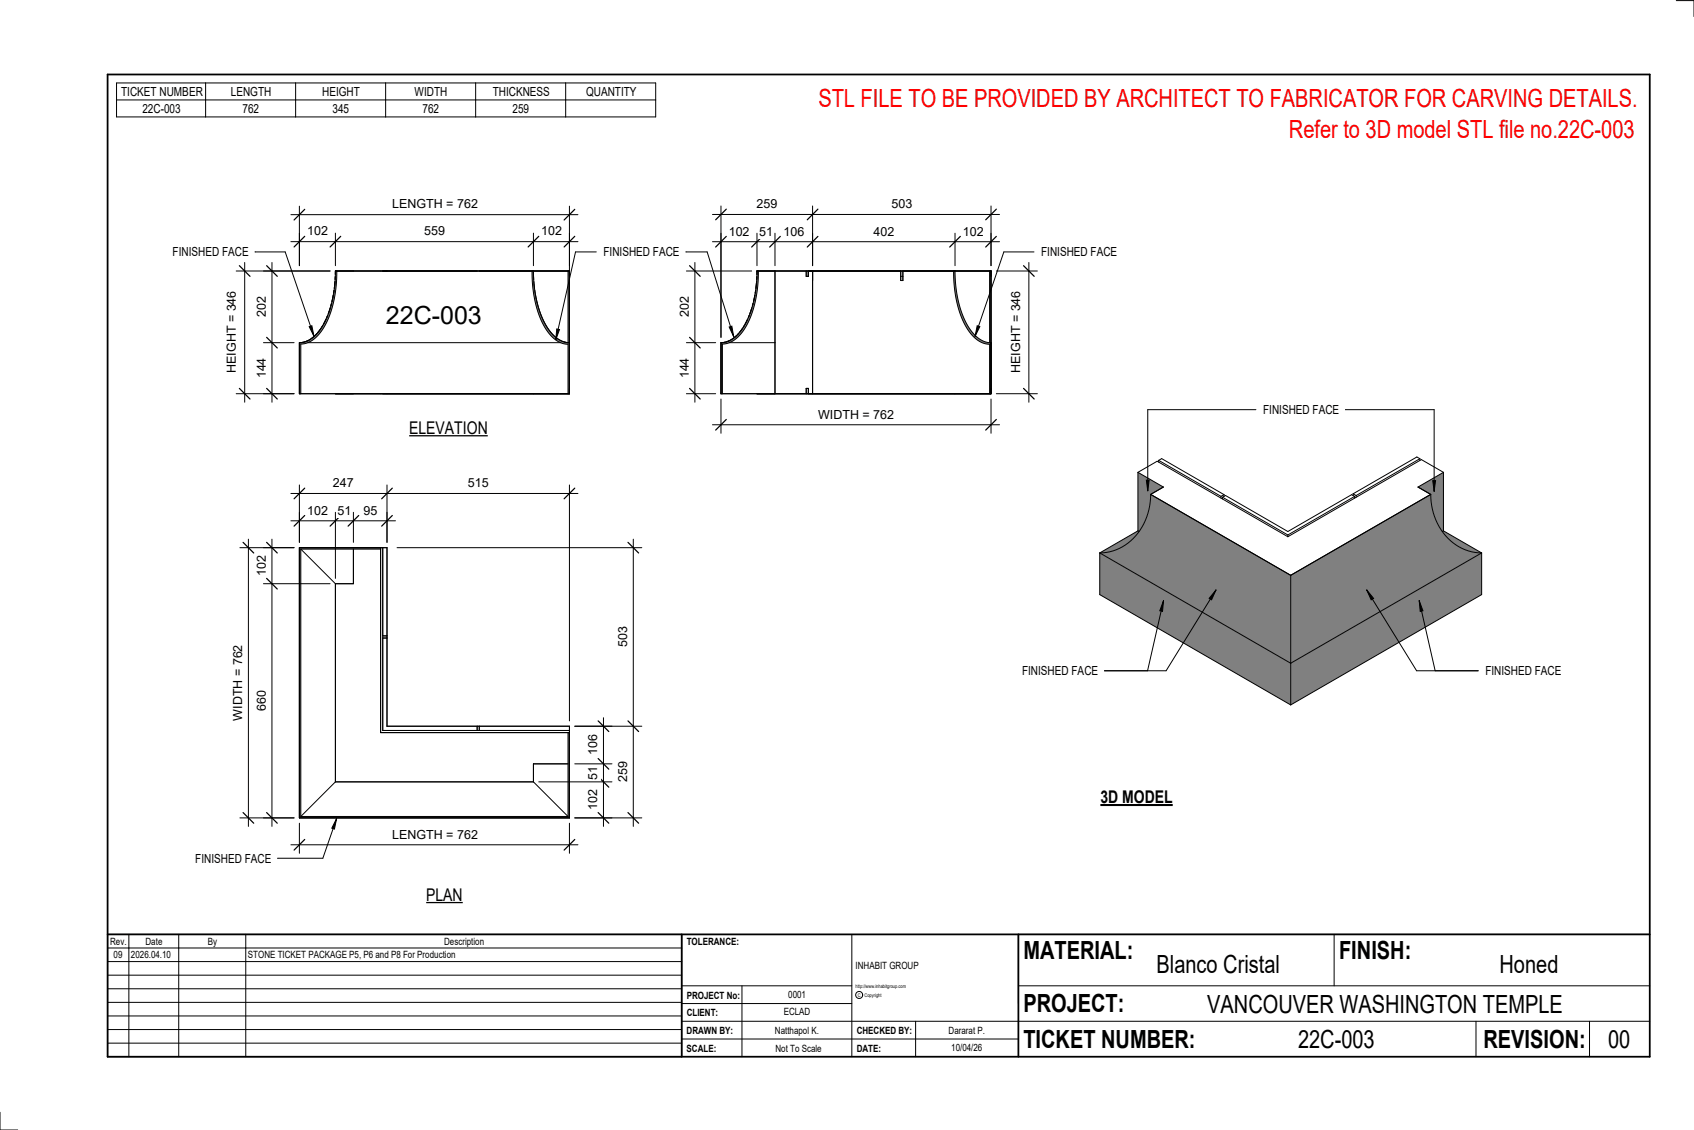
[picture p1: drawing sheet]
<svg xmlns="http://www.w3.org/2000/svg" width="914mm" height="610mm" viewBox="0 0 914 610" stroke-linecap="round" stroke-linejoin="round" font-family="sans-serif">
<g fill="#808080">
<path d="M779 287v-1l21 12a26 26 0 0 1-21-11z"/>
<path d="M697 358l103-60v23l-103 59z"/>
<path d="M697 310l75-43a30 30 0 0 0 28 31l-103 60z"/>
<path d="M594 298l103 60v22l-103-59z"/>
<path d="M621 267l76 43v48l-103-60a30 30 0 0 0 27-31z"/>
<path d="M594 298l20-12 1 1a26 26 0 0 1-21 11z"/>
<path d="M765 263l14-8v31v1a34 34 0 0 1-7-20z"/>
<path d="M614 255l14 8-7 4a34 34 0 0 1-6 20l-1-1z"/>
</g>
<g fill="none" stroke="#000" stroke-width=".54">
<path d="M614 255l14 8-7 4M614 255l11-6 70 41M614 255v31M625 248l2-1 34 20M625 248l34 20M625 248v1M766 247h-1l-35 19M766 247l-34 20M766 247v1M779 255l-14 8 7 4M779 255l-12-7-72 42M779 255v31"/>
<path d="M621 267a30 30 0 0 1-27 31M621 267l76 43M659 268v1M660 268l35 21M660 268v1M661 267l-2 1M661 267v1M730 266l2 1M730 266v1M731 268l-1-1-35 20-33-20-2 1M731 268l-36 21M731 268v1"/>
<path d="M732 267v1M772 267a30 30 0 0 0 28 31M772 267l-75 43M594 298v23l103 59M594 298l103 60M614 286l1 1M614 286l-20 12M695 289v1M779 286v1M779 286l21 12M800 298v23l-103 59M800 298l-103 60"/>
<path d="M697 310v48M697 358v22"/>
</g>
<g fill="#7c7c7c">
<path d="M534 146h1v39h-1z"/>
<path d="M409 146a51 51 0 0 1-12 35 12 12 0 0 1-8 4v27h1v-26a17 17 0 0 0 14-12 64 64 0 0 0 5-28zM515 146a52 52 0 0 0 11 36 12 12 0 0 0 8 4v26h1v-27a18 18 0 0 1-14-13l-4-9-1-9v-8z"/>
</g>
<g fill="none" stroke="#000" stroke-width=".54">
<path d="M407 159v4M408 157v1M408 152v4M409 149l-1 2M409 146a51 51 0 0 1-12 35 12 12 0 0 1-8 4M409 146h126v66h-146v-27M409 146v2M409 146a52 52 0 0 1-11 36 12 12 0 0 1-8 4v26M435 146v3h1v-3M439 146v66M486 149h1M486 146v5h1v-5"/>
<path d="M515 146a52 52 0 0 0 11 36 12 12 0 0 0 8 4v26M516 146a51 51 0 0 0 11 35 12 12 0 0 0 8 4M534 146v39h1M399 180l-1 1M401 177l-2 3M402 176l-1 1M404 172l-2 3M404 170v1M406 166l-1 3M406 164v1M390 185h-1M391 185h.1"/>
<path d="M394 185h24v-39v66M394 184h-2M395 183h-1M398 181l-2 2M435 212v-2h1v2"/>
</g>
<g fill="#7c7c7c">
<path d="M307 146v39z"/>
<path d="M287 146a52 52 0 0 0 11 36 12 12 0 0 0 9 4v26v-27a18 18 0 0 1-14-13l-3-9-2-9v-8zM181 146a51 51 0 0 1-11 35 12 12 0 0 1-8 4v27v-26a17 17 0 0 0 14-12 64 64 0 0 0 6-28z"/>
</g>
<g fill="none" stroke="#000" stroke-width=".54">
<path d="M180 159l-1 4M180 157v1M181 152l-1 4M181 149v2M181 146a51 51 0 0 1-11 35 12 12 0 0 1-8 4M181 146h126v66h-145v-27M181 146v2M182 146a52 52 0 0 1-11 36 12 12 0 0 1-9 4v26M287 146a52 52 0 0 0 11 36 12 12 0 0 0 9 4v26M288 148v-2a51 51 0 0 0 11 35 12 12 0 0 0 8 4M288 149v2M288 152l1 4"/>
<path d="M289 157v1M307 146v39a18 18 0 0 1-14-13l-2-6-2-7M171 180l-1 1M173 177l-2 3M174 176v1M176 172l-1 3M177 170l-1 1M178 166l-1 3M179 164v1M163 185h-1M164 185h-1M166 185h137"/>
<path d="M167 184h-3M168 183h-1M170 181l-2 2M305 184v1M306 185h.1M306 185h1"/>
</g>
<path d="M162 295h43v1h-43v144h145v-45v46h-145z" fill="#7c7c7c"/>
<g fill="none" stroke="#000" stroke-width=".54">
<path d="M385 130h155M389 126v56M409 126v17M418 126v17M439 126v17M516 126v17M535 126v17M162 295h47v97h98v49h-145zM162 296l19 19M162 296v144M162 296h43M191 296v19z"/>
<path d="M205 295v100h102M207 295v99h100M181 315v107M181 315h10M207 343h2M207 344h2M258 392v2M259 392v2M307 395v45M288 412h19zM288 412v10M181 422l-19 18"/>
<path d="M181 422h107M288 422l19 18M162 440h145"/>
</g>
<path d="M392 128l-6 5M411 128l-5 5M421 128l-6 5M441 128l-5 5M518 128l-5 5M538 128l-6 5" fill="none" stroke="#000" stroke-width=".67"/>
<g fill="#fff">
<path d="M393 121h11v8h-11z"/>
<path d="M410 121h7v8h-7z"/>
<path d="M423 121h11v8h-11z"/>
<path d="M472 121h11v8h-11z"/>
<path d="M520 121h11v8h-11z"/>
</g>
<path d="M385 116h155M389 111v71M439 111v32M535 111v32" fill="none" stroke="#000" stroke-width=".54"/>
<path d="M392 113l-6 6M441 113l-5 6M538 113l-6 6" fill="none" stroke="#000" stroke-width=".67"/>
<g fill="#fff">
<path d="M408 106h11v8h-11z"/>
<path d="M481 106h11v8h-11z"/>
</g>
<path d="M538 146h22M555 142v75M538 212h22" fill="none" stroke="#000" stroke-width=".54"/>
<path d="M552 143l6 6M552 210l6 5" fill="none" stroke="#000" stroke-width=".67"/>
<path d="M545 157h7v44h-7z" fill="#fff"/>
<path d="M371 146h35M375 142v75M371 185h15M371 212h15" fill="none" stroke="#000" stroke-width=".54"/>
<path d="M372 143l6 6M372 182l6 6M372 210l6 5" fill="none" stroke="#000" stroke-width=".67"/>
<g fill="#fff">
<path d="M366 193h7v11h-7z"/>
<path d="M366 160h7v11h-7z"/>
</g>
<path d="M389 215v19M535 215v19M385 229h155" fill="none" stroke="#000" stroke-width=".54"/>
<path d="M392 226l-6 6M538 226l-6 6" fill="none" stroke="#000" stroke-width=".67"/>
<g fill="#fff">
<path d="M442 220h41v7h-41z"/>
<path d="M208 163h53v15h-53z"/>
</g>
<path d="M157 130h155M162 126v17M181 126v17M288 126v17M307 126v17" fill="none" stroke="#000" stroke-width=".54"/>
<path d="M164 127l-5 6M184 127l-6 6M291 127l-6 6M310 127l-5 6" fill="none" stroke="#000" stroke-width=".67"/>
<g fill="#fff">
<path d="M166 121h11v8h-11z"/>
<path d="M229 121h11v8h-11z"/>
<path d="M292 121h11v8h-11z"/>
</g>
<path d="M157 116h155M162 111v32M307 111v71" fill="none" stroke="#000" stroke-width=".54"/>
<path d="M164 113l-5 6M310 113l-5 6" fill="none" stroke="#000" stroke-width=".67"/>
<path d="M212 106h45v8h-45z" fill="#fff"/>
<path d="M142 146h36M147 142v75M142 185h17M142 212h17" fill="none" stroke="#000" stroke-width=".54"/>
<path d="M144 143l6 6M144 182l6 6M144 210l6 5" fill="none" stroke="#000" stroke-width=".67"/>
<g fill="#fff">
<path d="M137 160h8v11h-8z"/>
<path d="M137 193h8v11h-8z"/>
</g>
<path d="M127 146h51M132 142v75M127 212h32" fill="none" stroke="#000" stroke-width=".54"/>
<path d="M129 143l6 6M129 210l6 5" fill="none" stroke="#000" stroke-width=".67"/>
<path d="M121 157h8v44h-8z" fill="#fff"/>
<path d="M162 276v17M181 276v36M191 276v17M209 276v17M157 281h56" fill="none" stroke="#000" stroke-width=".54"/>
<path d="M164 278l-5 6M184 278l-6 6M194 278l-6 6M212 278l-6 6" fill="none" stroke="#000" stroke-width=".67"/>
<g fill="#fff">
<path d="M196 272h7v7h-7z"/>
<path d="M182 272h8v7h-8z"/>
<path d="M166 272h11v7h-11z"/>
</g>
<path d="M157 266h155M162 262v31M209 262v31M307 262v127" fill="none" stroke="#000" stroke-width=".54"/>
<path d="M164 263l-5 6M212 263l-6 6M310 263l-5 6" fill="none" stroke="#000" stroke-width=".67"/>
<g fill="#fff">
<path d="M253 257h11v7h-11z"/>
<path d="M180 257h11v7h-11z"/>
</g>
<path d="M142 295h17M147 291v155M142 315h36M142 441h17" fill="none" stroke="#000" stroke-width=".54"/>
<path d="M144 293l6 5M144 312l6 6M144 438l6 6" fill="none" stroke="#000" stroke-width=".67"/>
<g fill="#fff">
<path d="M137 300h8v11h-8z"/>
<path d="M137 373h8v11h-8z"/>
</g>
<path d="M129 295h30M134 291v155M129 441h30" fill="none" stroke="#000" stroke-width=".54"/>
<path d="M131 293l6 5M131 438l6 6" fill="none" stroke="#000" stroke-width=".67"/>
<path d="M125 348h7v41h-7z" fill="#fff"/>
<path d="M157 456h155M162 444v16M307 444v16" fill="none" stroke="#000" stroke-width=".54"/>
<path d="M164 453l-5 6M310 453l-5 6" fill="none" stroke="#000" stroke-width=".67"/>
<path d="M212 446h45v8h-45z" fill="#fff"/>
<path d="M310 392h20M326 387v59M310 412h20M291 422h39M310 441h20" fill="none" stroke="#000" stroke-width=".54"/>
<path d="M323 389l6 6M323 419l6 6M323 409l6 6M323 438l6 6" fill="none" stroke="#000" stroke-width=".67"/>
<g fill="#fff">
<path d="M316 396h8v11h-8z"/>
<path d="M316 413h8v8h-8z"/>
<path d="M316 426h8v11h-8z"/>
</g>
<path d="M214 295h132M342 291v155M310 392h36M310 441h36" fill="none" stroke="#000" stroke-width=".54"/>
<path d="M339 293l6 5M339 389l6 6M339 438l6 6" fill="none" stroke="#000" stroke-width=".67"/>
<g fill="#fff">
<path d="M332 338h8v11h-8z"/>
<path d="M332 411h8v11h-8z"/>
</g>
<g fill="none" stroke="#000" stroke-width=".54">
<path d="M905 0h9v9M460 504v66M720 504v28M891 504h-341v37M368 532h92M401 532v38M550 532h341M368 551h523M368 541h92M494 551v19M797 551v19M858 551v19"/>
<path d="M368 561h182M0 600v10h10"/>
<circle cx="464" cy="537" r="1.9"/>
</g>
<path d="M58 40h833v530h-833zM58 504h833M368 504v66M550 504v66" fill="none" stroke="#000" stroke-width=".96"/>
<g fill="#fff">
<path d="M652 534h192v15h-192z"/>
<path d="M513 562h17v6h-17z"/>
<path d="M425 533h10v6h-10z"/>
<path d="M423 543h15v6h-15z"/>
<path d="M418 553h24v6h-24z"/>
<path d="M624 513h68v15h-68z"/>
<path d="M809 513h33v15h-33z"/>
<path d="M512 553h20v6h-20z"/>
<path d="M701 553h41v15h-41z"/>
<path d="M442 45h443v16h-443z"/>
<path d="M868 553h12v15h-12z"/>
<path d="M61 512h5v6h-5z"/>
</g>
<g fill="none" stroke="#000" stroke-width=".54">
<path d="M63 45h291v18h-291zM63 54h291M111 45v18M160 45v18M208 45v18M257 45v18M305 45v18M58 504h310v66h-310zM58 519h310M58 511h310M70 504v66M96 504v66"/>
<path d="M133 504v66M58 533h310M58 526h310M58 555h310M58 548h310M58 541h310M58 563h310"/>
</g>
<path d="M221 226h42v10h-42z" fill="#fff"/>
<path d="M221 235h42" fill="none" stroke="#000" stroke-width=".69" stroke-linecap="butt"/>
<path d="M230 477h20v11h-20z" fill="#fff"/>
<path d="M230 487h20" fill="none" stroke="#000" stroke-width=".69" stroke-linecap="butt"/>
<path d="M594 424h39v12h-39z" fill="#fff"/>
<path d="M594 434h39" fill="none" stroke="#000" stroke-width="1.1" stroke-linecap="butt"/>
<path d="M696 62h188v15h-188z" fill="#fff"/>
<path d="M182 442l-1 5h-2zM182 442l-8 21h-24" fill="none" stroke="#000" stroke-width=".54"/>
<path d="M182 442l-1 5h-2z" fill="#000"/>
<path d="M105 459h41v8h-41z" fill="#fff"/>
<path d="M322 136h-11l-11 47M370 136h12l14 46M301 177l1 1-2 5zM394 176h1l1 6z" fill="none" stroke="#000" stroke-width=".54"/>
<path d="M301 177l1 1-2 5zM394 176h1l1 6z" fill="#000"/>
<path d="M326 132h40v8h-40z" fill="#fff"/>
<path d="M138 136h16l15 45M167 176h1l1 5z" fill="none" stroke="#000" stroke-width=".54"/>
<path d="M167 176h1l1 5z" fill="#000"/>
<path d="M93 132h41v8h-41z" fill="#fff"/>
<path d="M527 176h2l-3 5z" fill="#000"/>
<path d="M558 136h-16l-16 45M527 176h2l-3 5z" fill="none" stroke="#000" stroke-width=".54"/>
<path d="M562 132h41v8h-41z" fill="#fff"/>
<path d="M656 318l-2 6-1-1zM656 318l-27 44h-33M628 324v6l-2-1zM628 324l-9 38" fill="none" stroke="#000" stroke-width=".54"/>
<path d="M656 318l-2 6-1-1zM628 324v6l-2-1z" fill="#000"/>
<path d="M552 358h40v8h-40z" fill="#fff"/>
<path d="M678 221h-58v44M726 221h48v44M619 259h1v6zM773 259h2l-1 6z" fill="none" stroke="#000" stroke-width=".54"/>
<path d="M619 259h1v6zM773 259h2l-1 6z" fill="#000"/>
<path d="M682 217h40v8h-40z" fill="#fff"/>
<path d="M738 318l3 5-1 1zM766 324l2 5-1 1z" fill="#000"/>
<path d="M738 318l3 5-1 1zM738 318l27 44h33M766 324l2 5-1 1zM766 324l9 38" fill="none" stroke="#000" stroke-width=".54"/>
<path d="M802 358h40v8h-40z" fill="#fff"/>
<g font-size="13.5" fill="#f00">
<text x="442" y="58">STL FILE TO BE PROVIDED BY ARCHITECT TO FABRICATOR FOR CARVING DETAILS.</text>
<text x="696" y="75">Refer to 3D model STL file no.22C-003</text>
</g>
<g font-size="13.5">
<text x="208" y="175">22C-003</text>
<text x="552" y="517">MATERIAL:</text>
<text x="723" y="517">FINISH:</text>
<text x="624" y="525">Blanco Cristal</text>
<text x="809" y="525">Honed</text>
<text x="552" y="546">PROJECT:</text>
<text x="652" y="546">VANCOUVER WASHINGTON TEMPLE</text>
<text x="552" y="565">TICKET NUMBER:</text>
<text x="701" y="565">22C-003</text>
<text x="801" y="565">REVISION:</text>
<text x="868" y="565">00</text>
</g>
<g font-size="9.4">
<text x="221" y="234">ELEVATION</text>
<text x="594" y="433">3D MODEL</text>
<text x="230" y="486">PLAN</text>
</g>
<g font-size="6.7">
<text x="65" y="52">TICKET NUMBER</text>
<text x="125" y="52">LENGTH</text>
<text x="174" y="52">HEIGHT</text>
<text x="224" y="52">WIDTH</text>
<text x="266" y="52">THICKNESS</text>
<text x="316" y="52">QUANTITY</text>
<text x="77" y="61">22C-003</text>
<text x="131" y="61">762</text>
<text x="179" y="61">345</text>
<text x="228" y="61">762</text>
<text x="277" y="61">259</text>
<text x="212" y="112">LENGTH = 762</text>
<text x="408" y="112">259</text>
<text x="481" y="112">503</text>
<text x="166" y="127">102</text>
<text x="229" y="127">559</text>
<text x="292" y="127">102</text>
<text x="393" y="127">102</text>
<text x="410" y="127">51</text>
<text x="423" y="127">106</text>
<text x="472" y="127">402</text>
<text x="520" y="127">102</text>
<text x="93" y="138">FINISHED FACE</text>
<text x="326" y="138">FINISHED FACE</text>
<text x="562" y="138">FINISHED FACE</text>
<text x="143" y="171" transform="rotate(-90 143 171)">202</text>
<text x="372" y="171" transform="rotate(-90 372 171)">202</text>
<text x="127" y="201" transform="rotate(-90 127 201)">HEIGHT = 346</text>
<text x="551" y="201" transform="rotate(-90 551 201)">HEIGHT = 346</text>
<text x="143" y="204" transform="rotate(-90 143 204)">144</text>
<text x="372" y="204" transform="rotate(-90 372 204)">144</text>
<text x="442" y="226">WIDTH = 762</text>
<text x="682" y="223">FINISHED FACE</text>
<text x="180" y="263">247</text>
<text x="253" y="263">515</text>
<text x="166" y="278">102</text>
<text x="182" y="278">51</text>
<text x="196" y="278">95</text>
<text x="143" y="311" transform="rotate(-90 143 311)">102</text>
<text x="338" y="349" transform="rotate(-90 338 349)">503</text>
<text x="552" y="364">FINISHED FACE</text>
<text x="802" y="364">FINISHED FACE</text>
<text x="143" y="384" transform="rotate(-90 143 384)">660</text>
<text x="131" y="389" transform="rotate(-90 131 389)">WIDTH = 762</text>
<text x="322" y="407" transform="rotate(-90 322 407)">106</text>
<text x="322" y="421" transform="rotate(-90 322 421)">51</text>
<text x="338" y="422" transform="rotate(-90 338 422)">259</text>
<text x="322" y="437" transform="rotate(-90 322 437)">102</text>
<text x="212" y="452">LENGTH = 762</text>
<text x="105" y="465">FINISHED FACE</text>
</g>
<g font-size="5.4">
<text x="59" y="510">Rev.</text>
<text x="79" y="510">Date</text>
<text x="112" y="510">By</text>
<text x="240" y="510">Description</text>
<text x="371" y="510">TOLERANCE:</text>
<text x="61" y="517">09</text>
<text x="71" y="517">2026.04.10</text>
<text x="134" y="517">STONE TICKET PACKAGE P5, P6 and P8 For Production</text>
<text x="462" y="523">INHABIT GROUP</text>
<text x="371" y="539">PROJECT No:</text>
<text x="425" y="538">0001</text>
<text x="371" y="548">CLIENT:</text>
<text x="423" y="548">ECLAD</text>
<text x="371" y="558">DRAWN BY:</text>
<text x="418" y="558">Natthapol K.</text>
<text x="462" y="558">CHECKED BY:</text>
<text x="512" y="558">Dararat P.</text>
<text x="371" y="567">SCALE:</text>
<text x="419" y="567">Not To Scale</text>
<text x="462" y="567">DATE:</text>
<text x="513" y="567">10/04/26</text>
</g>
<g font-size="2.7">
<text x="462" y="533">http://www.inhabitgroup.com</text>
<text x="463" y="538">C</text>
<text x="467" y="538">Copyright</text>
</g>
</svg>
